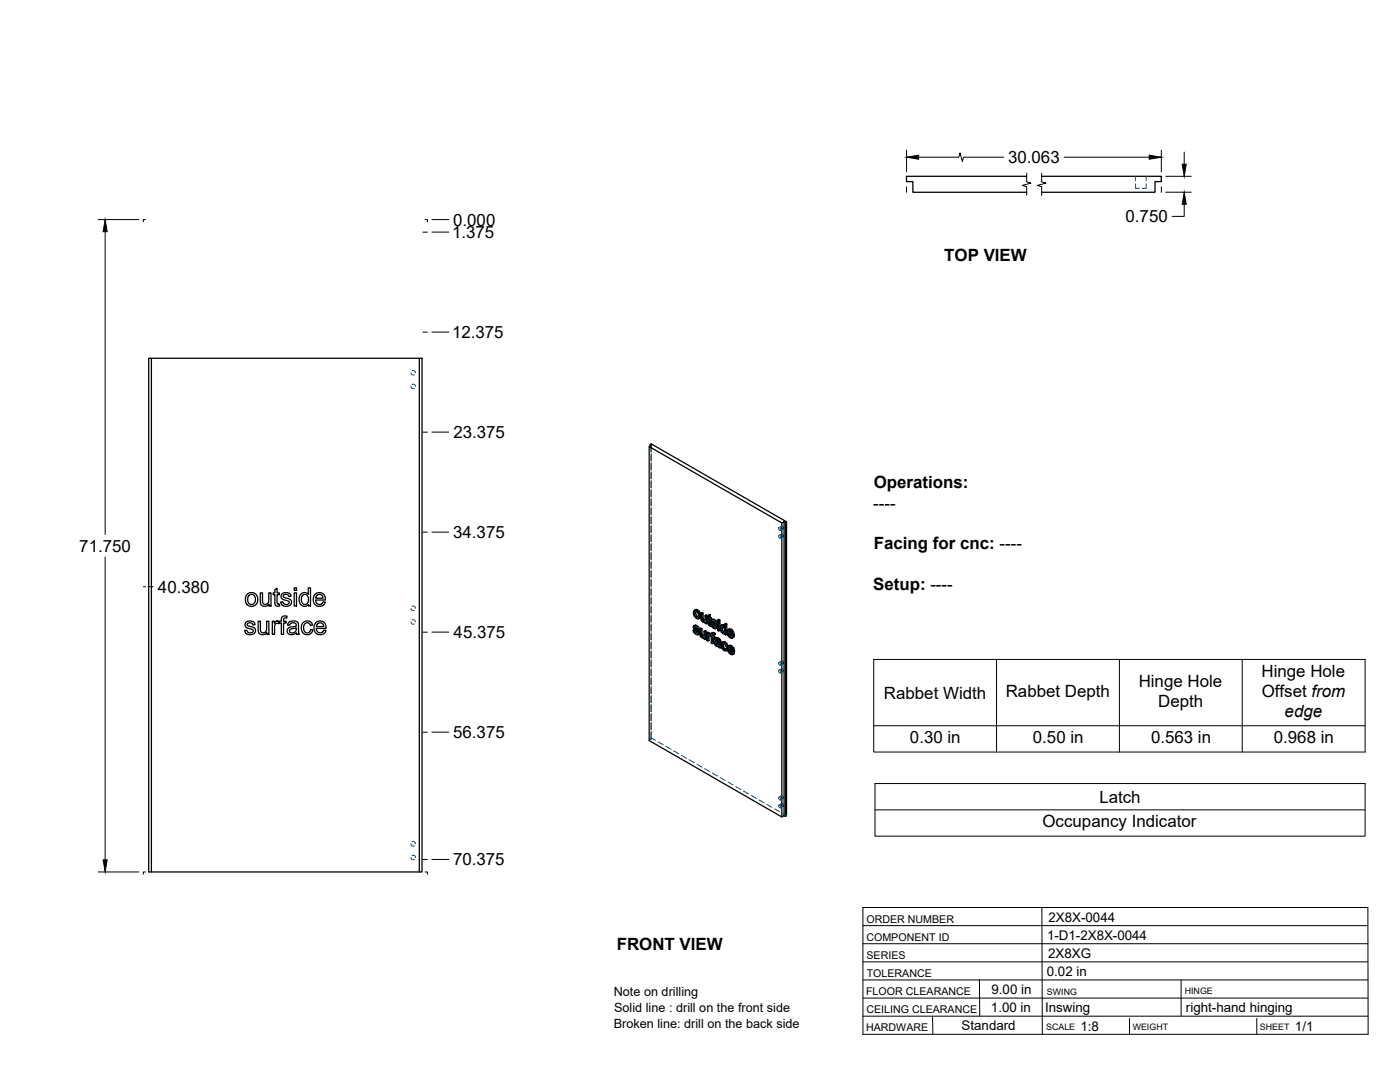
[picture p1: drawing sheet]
<svg xmlns="http://www.w3.org/2000/svg" width="559mm" height="432mm" viewBox="0 0 559 432" stroke-linecap="round" stroke-linejoin="round" font-family="sans-serif">
<!-- layer: Hidden -->
<g fill="none" stroke="#00557f" stroke-width=".4">
<path d="M453.2 73.3v1.8h1.5M453.2 70.4v1.8M457.5 73.3v1.8h-1.5M457.5 70.4v1.8M164 154.2l.5 .8h.9M164 148.8l.5 .8 .9-.1M164.5 153.4l1 .1 .3 .7M164.5 148h1l.3 .8M259.5 178v2.4M259.9 177.1v2.8M260 177.7v2.7M259.5 181.6v2.4"/>
<path d="M259.5 185.2v2.4M259.5 188.7v2.4M259.5 192.3v2.4M259.5 195.9v2.4M259.5 199.5v2.3M259.9 181v2.4M259.9 184.6v2.4M259.9 188.2v2.4M259.9 191.7v2.4M259.9 195.3v2.4M259.9 198.9v2.4M260 181.6v2.4"/>
<path d="M260 185.2v2.4M260 188.7v2.4M260 192.3v2.4M260 195.9v2.4M260 199.5v2.3M259.5 203v2.4M259.5 206.6v2.4M259.5 210.2v2.4M259.5 213.8v2.3M259.5 217.3v2.4M259.9 202.5v2.4M259.9 206v2.4"/>
<path d="M259.9 209.6v2.4M259.9 213.2v2.4M259.9 216.8v2.3M260 203v2.4M260 206.6v2.4M260 210.2v2.4M260 213.8v2.3M260 217.3v2.4M310.8 213.7a.56 .56 0 0 1 .7 .4 .56 .56 0 0 1-.3 .7l-.4-.6zM310.8 210.6a.53 .53 0 0 1 .8 .3 .53 .53 0 0 1-.5 .7zM311.8 213.2a.54 .54 0 0 1 .8 .3 .54 .54 0 0 1-.4 .7zM311.8 210a.56 .56 0 0 1 .8 .4 .56 .56 0 0 1-.4 .7l-.4-.5z"/>
<path d="M311.9 213.1l-1 .6M311.9 210l-1 .6M312.5 214.2l-1 .6M312.5 211.1l-1 .6M259.5 220.9v2.4M259.5 224.5v2.3M259.5 228v2.4M259.5 231.6v2.4M259.5 235.2v2.4M259.5 238.8v2.3M259.9 220.3v2.4M259.9 223.9v2.4"/>
<path d="M259.9 227.5v2.3M259.9 231.1v2.3M259.9 234.6v2.4M259.9 238.2v2.4M260 220.9v2.4M260 224.5v2.3M260 228v2.4M260 231.6v2.4M260 235.2v2.4M260 238.8v2.3M164 248.2l.3 .7 1.1 .1M164 242.8l.5 .7h.9"/>
<path d="M164.5 247.4l1 .1 .3 .7M164.5 242h1l.3 .8M259.5 242.3v2.4M259.5 245.9v2.4M259.5 249.5v2.4M259.5 253v2.4M259.5 256.6v2.4M259.9 241.8v2.3M259.9 245.3v2.4M259.9 248.9v2.4M259.9 252.5v2.4M259.9 256.1v2.3"/>
<path d="M259.9 259.6v2.4M260 242.3v2.4M260 245.9v2.4M260 249.5v2.4M260 253v2.4M260 256.6v2.4M277.1 251.3l.3 .9M277.2 250l-.5 .3M277.2 249.7l-.4 .2M277.2 244.3l-.4 .2M277.3 251.3l.3 .3M277.3 250.4l-.5 .3"/>
<path d="M277.4 249.6l-.2 .4 .1 .6 1.4 1.4 .1 .5h-.5l.5-.2M277.4 252.2l1 .8h.6M277.4 252.2l-.4 .2M277.5 251.4l-.1 .1M277.5 250.9l-.4 .3M277.6 245.6l.9 .9 .8 .1M277.6 245.6l-.5 .3M277.6 250.2l-.1 .1M277.6 250.3a.33 .33 0 0 1 .3-.4 .33 .33 0 0 1 .4 .3l.8 .9M277.6 243.2l-.4 .9 .4 1.5M277.7 250l-.5 .3M277.9 243.8l-.1 .2"/>
<path d="M277.9 243.8l.8 .2 .5 .9v.9l-.5 .4M277.9 243.8l-.4 .3M278.2 250.1l-.5 .3M278.2 251l.4 .3M278.2 252.8l.5-.2-1 .5M278.5 243.8l-.5 .3M278.5 246.5l-.5 .3M278.6 250.5l-.5 .2M278.7 252l-.5 .2M278.7 250.9l-.4 .3M278.7 253.1l-.4 .2M279 244.4l-.4 .3"/>
<path d="M279 246.1l-.4 .3M279.1 246.7l-.5 .3M279.2 245.4l-.4 .2M279.8 250.7l.1 2.8 .9 .8h.7v.4l.4 .2M279.8 253l-.5 .3M279.9 253.5l-.4 .3M280.2 244.5l.2 2.8 .8 .8 .7-.1v.5l.4 .2M280.2 246.8l-.4 .3M280.2 253.9l-.4 .3M280.4 247.3l-.5 .2M280.6 254.3l-.4 .2M280.6 247.7l-.4 .2"/>
<path d="M281.1 248l-.5 .3M281.1 254l-.2 .1M281.4 253.8l-.6 .4M281.4 251.7v1.9l-.5 .4M281.5 254.3l-.5 .2M281.5 254.7l-.5 .3M281.7 247.7l-.5 .3M281.8 247.6l-.5 .3M281.9 245.4l-.1 2-.4 .3M281.9 248.5l-.4 .2M281.9 248l-.4 .3M282.3 246.2v.4l.4-.3"/>
<path d="M282.6 252.3v3l.4 .3M282.6 255.3l-.5 .3M282.7 245.9l-.1 .1M283 253l-.5 .2M283.1 245.4v.7l-.4-.2v.4l.4 .2v2.4l.9 .8-.2-.6M283.1 246.5l-.5 .3M283.1 246.1l-.5 .3M283.1 253.4l.3-.2 .4 .4 .2-.3 .4 .4v2.6l.4 .3M283.1 248.9l-.4 .2M283.2 252.8l-.2 .1M283.3 253.3l-.6 .2 .5-.2M283.3 249.2l-.4 .3"/>
<path d="M283.5 253.3l-.4 .3M283.5 246.8l-.4 .2M283.7 249.5l-.5 .3M284 247l-.5-.2v.5M284 253.5l-.5 .3 .3-.2M284 253.3l-.5 .2M284 249.2l-.2 .1M284 249.7h-.1M284.2 248.9l.3 .9M284.3 247.6l-.5 .3M284.4 253.3l-.5 .3M284.4 256.3l-.5 .3"/>
<path d="M284.4 253.7l-.5 .3M284.4 247.3l-.5 .2M284.4 248.9l.3 .3M284.4 248.1l-.5 .2M284.4 252.6l-.4 .2M284.5 247.2v1l1.2 1.3a.36 .36 0 0 1 .3 .4 .36 .36 0 0 1-.5 .2l.4-.2M284.5 252.4l-.1 .9-.5-.2-.4 .3M284.5 249.8l.8 .7 .8 .1M284.5 249.8l-.4 .3M284.6 249l-.1 .1M284.7 248.5l-.5 .3M284.7 247.8l-.1 .1"/>
<path d="M284.7 247.9a.33 .33 0 0 1 .3-.4 .33 .33 0 0 1 .4 .3l.9 .9M284.8 254l-.5 .2M284.8 247.6l-.5 .3M284.8 247.6l-.4 .3M284.9 253l-.5 .2M285.2 253l-.5 .3M285.3 247.7l-.5 .3M285.3 254.3l-.5-.3v.5M285.3 254.7l.5-.3-.2 .5 .4 .3M285.3 250.5l-.4 .2M285.3 248.6l.4 .3M285.4 253.2l-.5-.2-.1 .3"/>
<path d="M285.5 256.2l-.5 .3M285.6 254.9l-.5 .2M285.6 255.8l-.5 .3M285.7 248.1l-.5 .2M285.7 255.7l-.2 .7 .2 .5 .8 .7 .8 .1 .1 .4M285.7 256.9l-.4 .3M285.8 250.2l-.4 .2M285.8 249.6l-.5 .2M285.8 248.6l-.4 .2M285.9 250.7l-.5 .2M285.9 256.5l.3-.3a.78 .78 0 0 1 .8 .2 .78 .78 0 0 1 .2 .9l-.4 .1M286 255.2a.86 .86 0 0 1 1 0 .86 .86 0 0 1 .3 .9l-.5-.1"/>
<path d="M286 256.2l-.3 .3M286.2 256.2l-.6 .3M286.2 254.9l-.4 .2M286.4 257.6l-.5 .2M286.7 255l-.5 .3M286.9 257.7l-.5 .3M286.9 248.3v3l.4 .3M286.9 247.2v.6l.4 .2M286.9 251.3l-.5 .3M286.9 247.8l-.5 .2M287.1 257.3l-.5 .3M287.2 255.5l-.5 .2"/>
<path d="M287.2 257.2l-.4 .3 .1-.1M287.3 256.5l-.4 .3M287.3 256.1l-.4 .3M287.3 256l-.4 .2M287.3 257.7l-.4 .2M287.4 258.1l.5 .3M287.4 258.1l-.4 .3M287.8 250.4l-.4 .2M288 249.6l-.5 .3M288 251.3l-.5 .2M288.2 249.4l-.4 1 .4 1.4 .8 .8h.7v.3l.4 .3M288.3 257.1l-.5 .3"/>
<path d="M288.4 252.1l-.4 .2M288.4 256.3l-.4 .3M288.5 249.9l-.1 .2M288.5 249.9l.6 .1 .5 .8v1.2l-.4 .3M288.5 249.9l-.4 .2 .4-.2M288.6 258.5l-.4 .2M288.6 256.1l-.3 1 .3 1.4 .9 .9 .7 .1M288.8 256.8l.7-.2 .6 1 .4 .2M288.9 256.6l-.4 .3M289 252.6l-.5 .2M289 249.9l-.5 .2M289.4 249.8l-.2 .1"/>
<path d="M289.5 259.4l-.5 .2M289.5 256.6l-.4 .3M289.5 252.2l-.4 .3M289.5 250.5l-.4 .2M289.7 248.8v1.5l-.5-.7M289.7 250.3l-.5 .2M289.7 252.9l-.5 .3M289.7 252.6l-.5 .2M289.7 251.5l-.4 .2M289.9 257l-.5 .3M289.9 259h-.3M289.9 259l-.4 .3"/>
<path d="M290.1 257.6l-.5 .3M290.1 258.6l-.2 .4M290.3 258.7l.3 .2-.2 .4M290.6 258.9l-.3 .1M290.7 252l-.5 .3M290.8 258.6l-.5 .2M291 253.3l-.5 .3M291 251l-.3 .8 .3 1.5 .9 1 .9 .1M291.1 252.4l-.4 .2M291.1 257.6l-.3 .8 .3 1.5 .9 .9 .9 .1M291.1 259.9l-.4 .3M291.2 252.9l-.1-.5 2 1.1"/>
<path d="M291.3 258.9l-.5 .3M291.4 251.5l-.2 .2M291.4 251.5l.8 .3 .4 1-.6-.3M291.4 259.5l-.1-.6 1.9 1.2M291.4 251.5l-.5 .2M291.5 258l-.2 .3M291.5 258l.9 .4 .3 1-.6-.4M291.5 258l-.5 .3M291.9 251.5l-.5 .3M291.9 254.3l-.5 .2M292 258.1l-.4 .3M292.1 253.9h.2"/>
<path d="M292.4 253.9l-.4 .2 .3-.2M292.4 252.1l-.4 .3M292.6 258.7l-.5 .3M292.6 252.8l-.5 .3M292.6 253.6l-.1 .1M292.6 254.4l-.4 .3M292.7 253.7l-.4 .2M292.7 259.4l-.4 .2M259.5 260.2v2.4M259.5 263.8v2.3M259.5 267.3v2.4M259.5 270.9v2.4"/>
<path d="M259.5 274.5v2.4M259.5 278v2.4M259.9 263.2v2.4M259.9 266.8v2.4M259.9 270.3v2.4M259.9 273.9v2.4M259.9 277.5v2.4M260 260.2v2.4M260 263.8v2.3M260 267.3v2.4M260 270.9v2.4M260 274.5v2.4"/>
<path d="M260 278v2.4M292 260.8l-.4 .3M292.2 260.5h.2M292.5 260.5l-.4 .2 .3-.2M292.7 260.2h-.1M292.8 261l-.5 .3M292.8 260.3l-.4 .2M310.8 267.5a.56 .56 0 0 1 .7 .3 .56 .56 0 0 1-.3 .8l-.4-.5zM310.8 264.4a.56 .56 0 0 1 .7 .3 .56 .56 0 0 1-.3 .8l-.4-.5zM311.8 266.9a.56 .56 0 0 1 .8 .4 .56 .56 0 0 1-.4 .7l-.4-.6zM311.8 263.8a.56 .56 0 0 1 .8 .4 .56 .56 0 0 1-.4 .7l-.4-.7zM311.9 266.9l-1 .6"/>
<path d="M311.9 263.8l-1 .6M312.5 268l-1 .6M312.5 264.9l-1 .6M259.5 281.6v2.4M259.5 285.2v2.4M259.5 288.8v2.3M259.5 292.3v2.4M259.9 294.5l-.4 .2 .5 .3-.9 .6M259.9 294.5l1.7 1M259.9 281.1v2.3M259.9 284.6v2.4M259.9 288.2v2.4"/>
<path d="M259.9 291.8v2.7M260 281.6v2.4M260 285.2v2.4M260 288.8v2.3M260 292.3v2.7M262.7 296.1l2.1 1.1M265.8 297.8l2 1.2M268.9 299.6l2 1.2M272 301.4l2 1.2M275.1 303.2l2 1.2M278.2 305l2 1.2M281.3 306.7l2 1.2"/>
<path d="M284.4 308.5l2 1.2M287.4 310.3l2.1 1.2M290.6 312.1l2 1.2M293.6 313.9l2.1 1.2M296.7 315.7l2.1 1.1M299.8 317.4l2.1 1.2M302.9 319.2l2.1 1.2M310.8 318.2a.55 .55 0 0 1 .7 .3 .55 .55 0 0 1-.3 .8zM311.8 317.6a.56 .56 0 0 1 .8 .3 .56 .56 0 0 1-.4 .8l-.4-.7zM311.9 317.6l-1 .6M312.5 318.7l-1 .6M164 336.8l.5 .7h.9"/>
<path d="M164.5 336h1l.3 .8M306 321l2.1 1.2M309.1 322.8l2.1 1.2M310.8 321.3a.53 .53 0 0 1 .8 .3 .53 .53 0 0 1-.5 .7zM311.8 320.7a.56 .56 0 0 1 .8 .4 .56 .56 0 0 1-.4 .7l-.4-.5zM311.9 320.7l-1 .6M312.2 324.6l1.7 1M312.5 321.8l-1 .6M164 342.2l.5 .8h.9M164.5 341.4l1 .1 .3 .7"/>
</g>
<!-- layer: Visible -->
<g fill="none" stroke="#000" stroke-width=".51">
<path d="M409.8 70.4h-48v2.1h2.6v4.2h45.4M415.8 70.4h47.7v2.1h-2.5v4.2h-45.2M60.4 143h107M167.4 143h1v205h-1zM259.1 178.2l53 30.5M259.5 177.4l.5 .3-.9 .5v117.4l53 30.4M259.5 178v-.6l.4-.3 54 31.1M312.1 208.7l.8-.5v117.3l-.8 .5zM312.9 208.2l.6 .3v117.3l-.6-.3M313.5 208.5l.4-.3v117.4l-.4 .2M98.7 237.1l1.2-.6a2.66 2.66 0 0 1 3 3.6 2.66 2.66 0 0 1-4.7 .6l-.2-1.1a2.97 2.97 0 0 1 .7-2.5zM99.3 237.7l.8-.4a1.97 1.97 0 0 1 1.9 2 1.97 1.97 0 0 1-2 1.9l-.7-.5-.4-.9v-1.2z"/>
<path d="M103.9 236.6h.9v2.9a1.32 1.32 0 0 0 1.3 1.7 1.32 1.32 0 0 0 1.2-1.8v-2.8h.9v5.3h-.8v-.8a1.88 1.88 0 0 1-2.3 .8 1.88 1.88 0 0 1-1.2-2zM109.7 235.3l.9-.5v1.8h.9v.7h-.9v3.3l.3 .5h.6l.1 .8a1.33 1.33 0 0 1-1.5-.2 1.33 1.33 0 0 1-.4-1.4v-3h-.6v-.7h.6zM112.5 237.1l1.2-.6a1.94 1.94 0 0 1 2.5 1.5l-.9 .1a1.13 1.13 0 0 0-1.1-.9 1.13 1.13 0 0 0-1.1 .9l.3 .3a3.4 3.4 0 0 1 2.9 1.4 2.18 2.18 0 0 1-1.5 2.2 2.18 2.18 0 0 1-2.5-.9l-.3-.8h.9a1.23 1.23 0 0 0 1.3 1 1.23 1.23 0 0 0 1.2-1.2l-.7-.3a2.35 2.35 0 0 1-2.5-1.6zM117.4 236.6h.9v5.3h-.9zM117.4 234.6h.9v1h-.9zM120 237.2l1.1-.7a1.88 1.88 0 0 1 1.9 .7v-2.6h.9v7.3h-.8v-.7a2.18 2.18 0 0 1-2.6 .5 2.18 2.18 0 0 1-1.1-2.5zM120.8 237.6l.6-.3a2.12 2.12 0 0 1 1.8 1.6 2.12 2.12 0 0 1-.9 2.2l-.3 .1a2.1 2.1 0 0 1-1.7-1.4 2.1 2.1 0 0 1 .5-2.2zM125.7 237.2l1.5-.7a2.47 2.47 0 0 1 2.7 3h-3.9l.2 1a1.46 1.46 0 0 0 1.5 .7 1.46 1.46 0 0 0 1.2-1l1 .1-.3 .6-.5 .6-1.4 .5a2.79 2.79 0 0 1-2.6-1.7 2.79 2.79 0 0 1 .6-3.1zM126.5 237.6l.6-.3a1.43 1.43 0 0 1 1.8 1.4h-2.9zM98.1 248.4l1.1-.6a1.96 1.96 0 0 1 2.6 1.5l-.9 .1a1.13 1.13 0 0 0-1.1-.9 1.13 1.13 0 0 0-1.1 .9l.3 .3a3.4 3.4 0 0 1 2.9 1.4 2.18 2.18 0 0 1-1.5 2.2 2.18 2.18 0 0 1-2.5-.9l-.3-.8h1a1.23 1.23 0 0 0 1.3 1 1.23 1.23 0 0 0 1.1-1.2l-.6-.3a2.35 2.35 0 0 1-2.6-1.6zM103 247.9h.9v2.9a1.32 1.32 0 0 0 1.4 1.7 1.32 1.32 0 0 0 1.1-1.8v-2.8h.9v5.3h-.8v-.8a1.88 1.88 0 0 1-2.2 .8 1.88 1.88 0 0 1-1.3-2zM108.7 247.9h.8v.8a1.25 1.25 0 0 1 2-.6l.8-.2v-.5a1.5 1.5 0 0 1 .7-1.5 1.5 1.5 0 0 1 1.6 0l-.2 .8a.82 .82 0 0 0-.8 0 .82 .82 0 0 0-.4 .7v.5h1v.7h-1v4.6h-.9v-4.6h-.8v-.4l-.2 .7a1.17 1.17 0 0 0-1.4 .1 1.17 1.17 0 0 0-.3 1.4v2.8h-.9z"/>
<path d="M115.1 248.5a2.39 2.39 0 0 1 4 .7l.3 4h-.9l-.2-.7a2 2 0 0 1-2.2 .9 2 2 0 0 1-1.5-2l.1-.1a2.04 2.04 0 0 1 2-1.2h.4a.83 .83 0 0 0 1.1-.7 .83 .83 0 0 0-1.1-.9 1.23 1.23 0 0 0-1.5 1l-.9-.1zM115.7 251.2l2.6-.7a1.49 1.49 0 0 1-.8 1.9 1.49 1.49 0 0 1-2-.6zM120.8 248.6l1.4-.8 1.3 .1 .9 .7 .4 .9-.9 .1a1.44 1.44 0 0 0-1.9-.9 1.44 1.44 0 0 0-.8 1.8l.1 1.1a1.34 1.34 0 0 0 1.5 1 1.34 1.34 0 0 0 1.2-1.4l.8 .2-.4 1a2.47 2.47 0 0 1-3.2 .4 2.47 2.47 0 0 1-.8-3.2zM126 248.5l1.5-.7a2.47 2.47 0 0 1 2.7 3h-4l.3 1a1.46 1.46 0 0 0 1.5 .8 1.46 1.46 0 0 0 1.2-1.1l.9 .1-.3 .7-.7 .7-1.1 .3a2.79 2.79 0 0 1-2.6-1.7 2.79 2.79 0 0 1 .6-3.1zM126.7 248.9l.8-.3 .9 .1 .5 .3 .3 1h-2.9zM276.6 251.5l.7 1.4 .9 .4 .5-.1M276.9 249.8l.7-.3 .8 .4 .7 1.2-.4 .3-.1-.6M277.1 250.4l.4-.1 1.2 1.1M277.2 244.8l.2-.6 .3-.2 .9 .8 .1 1.3-.2 .3h-.5M277.3 251.3l-.7 .2 .5 .2M277.3 252.3l.4 .4 .5-.2M277.4 250.9l1 .9 .4-.2"/>
<path d="M277.4 251.5l-.3 .2 .1 .4 .5-.1M277.5 250.3l-.3 .4 .4-.4 .6 .7M277.5 249.5l-.7 .4-.1 .6 1.6 2.1M277.5 245.8l.5 .6 .5-.3M277.6 251.6l.7 .9M277.7 249.9l.5 .4 .5-.2M277.7 244.5l-.5 .3 .1 .5 .2 .5 .4-.3M277.7 252.7l.5 .1M277.7 249.5l-.7 .3M277.8 244l.1 1.4 .8 .8M277.8 250.6l-.4 .3-.2-.2M278 243.6l.9 1 .4-.3"/>
<path d="M278.1 249.7l-.8 .1M278.2 250.3l.4 .5 .4-.2M278.3 252.6l-.1 .2M278.4 251.8l.3 .5 .4-.3M278.5 243.4l-.5 .2-.8-.1M278.6 251.3l.7 1.3-.7 .7M278.7 252.3l.1 .5 .5-.3M278.8 252.8l-.1 .4 .4-.3M278.9 244.6l.3 1.3 .5-.3M279.1 246.7a1.79 1.79 0 0 1-2.3-2l.1-.9 .7-.6 1.4 .6 .6 1.1 .1 1.1-.3 .6-.5 .3M279.2 245.9l-.1 .8 .4-.3M279.3 251l.5 .2 .4-.2"/>
<path d="M279.7 244.7l.5 .3 .4-.3M279.8 251.2v2.2l.4-.2M279.8 253.4l.2 .5 .4-.3M280 253.9l.3 .2 .5-.2M280.2 245v2.2l.4-.3M280.2 247.2l.2 .4 .4-.2M280.3 254.1l.4 .2M280.4 247.6l.3 .3 .5-.2M280.7 247.9l.4 .1M280.9 254l-.6-.7-.1-2.3-.4-.3-.5 .3 .1 2.4 .7 1.1h.9M281 251.9l.4 .3 .5-.3M281 254.5v.5l.4 .2"/>
<path d="M281 254.5l-.1 .1M281.1 248l.2-.1zM281.4 247.7l-.7-.6-.1-2.4-.4-.2-.5 .2 .1 2.7 .8 .9h.9M281.4 252.2v3l.5-.3v-3l-.5-.2-.4 .2v1.8l-.3 .6 .2-.2M281.5 248.3v.4l.4 .2M281.5 248.3l-.2 .1M281.9 245.9v3l.4-.2v-3l-.4-.3-.5 .3-.1 2.1M282.3 245.7l-.4 .2-.5-.2M282.3 246.6l.3 .2 .2 2.5 .7 .6 .4-.2M282.6 246l-.3 .2 .3 .2v-.8l.9-.3v1.1l.5 .2v.4l-.5 .3v-.4M282.6 253.7l.4-.2 .5 .3M283 252.9l-.4-.6-.5 .3v3l.5 .2"/>
<path d="M283 252.5l-.5 .3-.4-.2M283 254l-.4 .3v-.6l.4-.1v2l-.4 .2v-1.5M283.1 245.6v1l.4-.2M283.1 246.6l.4 .3 .5-.3M283.1 253l.4 .4M283.3 252.7l-.8 .5v-.4M283.3 249.3l.2 .1M283.5 245.3l-.9 .3M283.5 253.4v.4M283.5 253.8l.4 .2v2.6l.4 .3M283.5 253.5l-.1 .4M283.5 249.4l.1 .5"/>
<path d="M283.5 252.8l-.8 .2M283.5 252.8l-.7 .2M283.5 248.8l-.4 .3v-2.1l.4 .3 .3 1.8M283.6 249l-.5 .1M283.8 249.1l.7 1.4 .8 .4 .5-.1M283.8 249.1l-.6 .1M283.8 249.1h.1M283.8 249.3l-.3 .1M284 247.4l.7-.3 .8 .3 .8 1.3-.5 .3-.1-.6M284.1 252.7l.7-.3 .7 .4-.5 .7v-.4M284.3 253.8l.5 .3 .5-.2M284.4 248.9l-.6 .2 .4 .2"/>
<path d="M284.4 249.9l.5 .4 .4-.2M284.5 248.5l1 1 .5-.3M284.5 249.1l-.3 .2 .1 .4 .5-.1M284.6 247.9l-.3 .4 .5-.3M284.6 247.1l-.6 .4-.2 .6 1.7 2.1M284.6 252.4l-.6 .3-.1 .9-.4-.2 .4-.3-.4-.3M284.6 252.8l.4 .3 .5-.3M284.7 249.2l.8 .9M284.7 247.9l.6 .7M284.8 253.3l.5 1-.5 .2v-.4M284.8 254.5v2.1l-.5 .3v-2.7l.5 .3M284.8 247.5l.5 .5 .5-.3"/>
<path d="M284.8 248l1 1M284.8 248l-.5 .1M284.9 250.3l.4 .1M284.9 247.1l-.8 .3M284.9 248.2l-.4 .3-.2-.2M285 253.5l-.6-.3-.1 .6 .5-.2M285.1 252.5l-.5 .3-.4-.2M285.2 247.3l-.8 .1M285.2 256l.7-.3 .9 .3M285.3 248l.4 .4 .4-.2M285.4 254.7l.9-.3 1.3 1 .3 3-.5 .2-.1-.4M285.5 250.2l-.1 .2"/>
<path d="M285.5 249.5l.3 .4 .5-.3M285.6 256.5l.1-.1a.9 .9 0 0 1 1.1 1.1M285.6 257.1l.4 .4 .5-.3M285.7 256.5l-.2 .2M285.7 248.9l.7 1.4-.7 .6M285.8 255.7l-.7 .6 .2 .9 .9 .8 .7-.1 .5 .7M285.8 249.9l.1 .5 .5-.3M285.9 250.4l-.1 .4 .4-.3M285.9 256.5l-.4 .4 .1 .2 .5-.2M286 256.5l.8 .9M286 255.2l-.5 .3 .6-.3a.76 .76 0 0 1 .6 1.1l-1-.3M286 257.5l.5 .1"/>
<path d="M286.1 255.7l-.8 .2M286.2 254.4l-1 .5 .3 .6M286.3 254.9l.5 .4 .5-.3M286.4 247.4l.5 .3 .4-.3M286.5 257.6l.3-.1zM286.7 254.6l-.4 .3-.6-.2M286.8 255.3l.3 .4 .5-.3M286.9 248.3l.4 .3v3l-.4 .2v-3M286.9 248.3l-.5 .3v3l.5 .2M286.9 247.7v.6l.4-.3v-.6l-.4-.2-.5 .2v.6l.5 .3M287.1 255.7l.2 .4 .4-.2M287.3 256.1v2.1l.5-.3"/>
<path d="M287.3 248.6l-.4 .2-.5-.2M287.7 249.6l.7-.3 .8 .3M288.1 251.9l.5 .6 .4-.3M288.1 250.1l.6 .1 .5 1v1.1l-.6 .2M288.1 250.1l-.3 .8M288.2 256.4l.7-.4 .7 .3 .9 1.5-.4 .2-.4-.9M288.3 257.6l.2 1 .4-.2M288.3 250.6l-.5 .3 .1 .5 .2 .5 .4-.3M288.4 250.1l.1 1.4 .7 .8M288.4 249.3l-.5 .3a2 2 0 0 0 1.3 3.3v-.1M288.5 258.6l.5 .6 .5-.3M288.5 249.7l.4 .3"/>
<path d="M288.8 257.4l-.5 .2 .4-.8 1.4 1.2M288.8 256.8v1.3l.8 .9M288.9 256l-.5 .3a2.07 2.07 0 0 0 1.4 3.4M288.9 249.4l-1 .2M289 256.5l.7 .6 .5-.2M289.2 249l.5 .3 .4-.3M289.2 252.8v.4l.5 .2M289.2 252.8l-.1 .1M289.5 256.2l-.5 .3-.6-.2M289.7 249.3v4.1l.4-.2v-4.2l-.4-.2-.5 .2v1.5l-.3-.5 .3-.1M289.7 258.8l-.2 .5-.5-.1M290.3 259l-.5 .7 .6-.4"/>
<path d="M290.3 258.7l-.6 .1 .4 .3M290.9 253.5l.5 .6 .5-.2M291.1 252l-.4 .2 1.4 .9-.6-1.3-.6-.1-.2 .5M291.2 251.7l-.1 .3 .9 .5M291.2 252.9l.9 1M291.3 258.5l-.5 .3 1.5 .8-.7-1.2-.6-.1-.2 .5M291.3 258.3v.2l.8 .5M291.4 253.3l-.5 .2-.2-.9 1.9 1.1M291.4 259.5l.8 1M291.4 251.4l.9 .9 .4-.3M291.4 254.1l.5 .1M291.5 259.8l-.5 .3-.2-.9 1.9 1.1"/>
<path d="M291.5 257.9l.9 .9 .5-.2M291.9 251.1l-.5 .3-.9-.1M292 257.7l-.5 .2h-.8M292.1 253.9l.5 .3 .4-.2M292.1 253.9l-.1 .2M292.3 252.3l.3 1.3 .5-.2M292.4 258.8l.3 1.4 .5-.3M292.5 253.7l-.4 .2M292.6 253.6l.5-.1-.1-.6-.6-1.4-1-.6-.9 .4-.3 1 .3 1.3 1.3 1.1 .5-.1 .3-.4M292.7 253.7l.3 .4-.7 .5M291 260.1l.6 .6 .4-.3M291.6 260.7l.4 .1"/>
<path d="M292.3 260.5l.4 .3 .5-.3M292.3 260.5l-.2 .2M292.6 260.2l-.3 .3M292.7 260.2l.5-.1v-.5l-.7-1.5-.9-.6-.9 .4-.4 1.1 .5 1.3 1.3 1 .6-.5M292.8 260.3l.4 .2-.8 .7M60.4 348v-205h-1v205h108"/>
</g>
<!-- layer: Reference -->
<g fill="none" stroke="#000" stroke-width=".4">
<path d="M361.8 70.4v2.1M361.8 74.6v2.1M463.5 70.4v2.1M463.5 74.6v2.1M58.1 87.7h-.9v.9M168.8 92.6h1.8M169.7 87.7h.9v.9M168.8 132.5h1.8M168.8 172.5h1.8M168.8 212.4h1.8M57.2 234.2h.9M168.8 252.3h1.8"/>
<path d="M168.8 292.2h1.8M58.1 348h-.9v.9M168.8 343h1.8M169.7 348h.9v.9"/>
</g>
<!-- layer: Hidden Narrow -->
<path d="M278.2 251.5l-.4 .3M279.8 252.6l-.5 .2M280.2 246.3l-.5 .3M281.4 253.3l-.4 .2M281.9 247l-.5 .3M283.1 248.2l-.5 .3M284.4 253l-.5 .3M284.8 253.3h-.1M285.3 249.2l-.4 .2M286.6 256.3l-.5 .3M287.3 256.7l-.4 .3" fill="none" stroke="#000" stroke-width=".4"/>
<!-- layer: Visible Narrow -->
<path d="M278.2 251l-.5 .2M280.2 252.6l-.4 .3M280.6 246.4l-.4 .2M283.5 248.5l-.4 .3M284.7 253.3l-.4 .3M285.3 248.6l-.4 .3M286.5 255.8l-.4 .3M287.7 256.3l-.4 .3M287.7 257l-.4 .3" fill="none" stroke="#000" stroke-width=".4"/>
<!-- layer: Titleblock -->
<g fill="none" stroke="#000" stroke-width=".4">
<path d="M344.4 362.2h201.6l.1 50.6h-201.7zM344.4 376.6h201.6M344.4 369.4h201.6M415.9 362.2l.1 50.6M344.4 383.9h201.6M344.4 398.3h201.6M344.4 391.1h201.6M390.9 391.1l.2 14.4M471.4 391.1v14.4M344.4 405.5h201.7M372.2 405.5l.1 7.3M450.8 406.4v6.4"/>
<path d="M501.6 406.4v6.4"/>
</g>
<!-- layer: FD_Dimensions -->
<g fill="none" stroke="#000" stroke-width=".4">
<path d="M361.8 59.9v8.7M463.5 59.9v8.7M366.7 62.7h16l.5-1.7 .9 3.5 .5-1.8h16M424.7 62.7h34M465.3 70.4h10.2M465.3 76.7h10.2M472.7 60.7v4.8M39.2 87.6h16.2M42 92.5v120.8M172.4 87.6h6.7M172.4 92.6h6.7M472.7 81.5v4.9h-4.9"/>
<path d="M172.4 132.5h6.7M172.4 172.4h6.7M172.4 212.4h6.7M42 222.3v120.9M59 234.1h2.1M172.4 252.3h6.7M172.4 292.2h6.7M39.2 348h16.2M172.4 343h6.7"/>
</g>
<path d="M361.8 62.7l4.9-.8v1.6zM458.7 61.9l4.8 .8-4.8 .8zM471.9 65.5h1.6l-.8 4.9zM42 87.6l.8 4.9h-1.6zM472.7 76.7l.8 4.8h-1.6zM41.2 343.2h1.6l-.8 4.8z" fill="#000" stroke="#000" stroke-width=".4"/>
<!-- layer: Break Lines -->
<path d="M409.8 69.1v3.5l1.7 .5-3.5 .9 1.8 .5v3.5M415.8 69.1v3.5l1.7 .5-3.5 .9 1.8 .5v3.5" fill="none" stroke="#000" stroke-width=".4"/>
<!-- layer: Custom Tables -->
<path d="M348.7 263.2h196.2v36.9h-196.2zM397.8 263.2v36.9M446.8 263.2v36.9M495.8 263.2v36.9M348.7 289.6h196.2M349.2 312.7h195.7v21h-195.7zM349.2 323.2h195.7" fill="none" stroke="#000" stroke-width=".4"/>
<g font-size="6.7">
<text x="402.4" y="65.1">30.063</text>
<text x="449.3" y="88.7">0.750</text>
<text x="180.4" y="95">1.375</text>
<text x="180.9" y="90">0.000</text>
<text x="376.9" y="104.1">TOP VIEW</text>
<text x="180.4" y="134.9">12.375</text>
<text x="181" y="174.8">23.375</text>
<text x="348.7" y="194.9">Operations:</text>
<text x="348.5" y="203">----</text>
<text x="180.9" y="214.7">34.375</text>
<text x="31.7" y="220.2">71.750</text>
<text x="348.7" y="219.2">Facing for cnc: ----</text>
<text x="63.1" y="236.5">40.380</text>
<text x="348.5" y="235.3">Setup: ----</text>
<text x="181.1" y="254.6">45.375</text>
<text x="454.5" y="274.1">Hinge Hole</text>
<text x="503.6" y="270">Hinge Hole</text>
<text x="352.8" y="278.8">Rabbet Width</text>
<text x="401.4" y="278.2">Rabbet Depth</text>
<text x="503.6" y="278.2">Offset from</text>
<text x="462.3" y="282.2">Depth</text>
<text x="512.8" y="286.2">edge</text>
<text x="180.9" y="294.6">56.375</text>
<text x="363.2" y="296.5">0.30 in</text>
<text x="412.3" y="296.5">0.50 in</text>
<text x="459.4" y="296.5">0.563 in</text>
<text x="508.4" y="296.5">0.968 in</text>
<text x="438.8" y="320.3">Latch</text>
<text x="416.1" y="330.2">Occupancy Indicator</text>
<text x="180.8" y="345.4">70.375</text>
<text x="246.2" y="379.1">FRONT VIEW</text>
</g>
<g font-size="5.3">
<text x="418.5" y="367.9">2X8X-0044</text>
<text x="417.9" y="375">1-D1-2X8X-0044</text>
<text x="418.4" y="382.3">2X8XG</text>
<text x="417.8" y="389.5">0.02 in</text>
<text x="395.8" y="396.8">9.00 in</text>
<text x="395.5" y="403.7">1.00 in</text>
<text x="417.2" y="404.1">Inswing</text>
<text x="473.4" y="403.8">right-hand hinging</text>
<text x="383.8" y="411">Standard</text>
<text x="431.3" y="411.5">1:8</text>
<text x="516.9" y="411.5">1/1</text>
</g>
<g font-size="5.1">
<text x="245" y="397.3">Note on drilling</text>
<text x="245.1" y="403.8">Solid line : drill on the front side</text>
<text x="245" y="410.3">Broken line: drill on the back side</text>
</g>
<g font-size="4.3">
<text x="345.8" y="368.4">ORDER NUMBER</text>
<text x="345.8" y="375.5">COMPONENT ID</text>
<text x="345.8" y="382.7">SERIES</text>
<text x="345.9" y="389.9">TOLERANCE</text>
<text x="345.7" y="397.2">FLOOR CLEARANCE</text>
<text x="345.8" y="404.4">CEILING CLEARANCE</text>
<text x="345.7" y="411.6">HARDWARE</text>
</g>
<g font-size="3.5">
<text x="417.9" y="397">SWING</text>
<text x="472.9" y="396.7">HINGE</text>
<text x="417.5" y="410.9">SCALE</text>
<text x="452.1" y="410.9">WEIGHT</text>
<text x="502.9" y="410.9">SHEET</text>
</g>
</svg>
